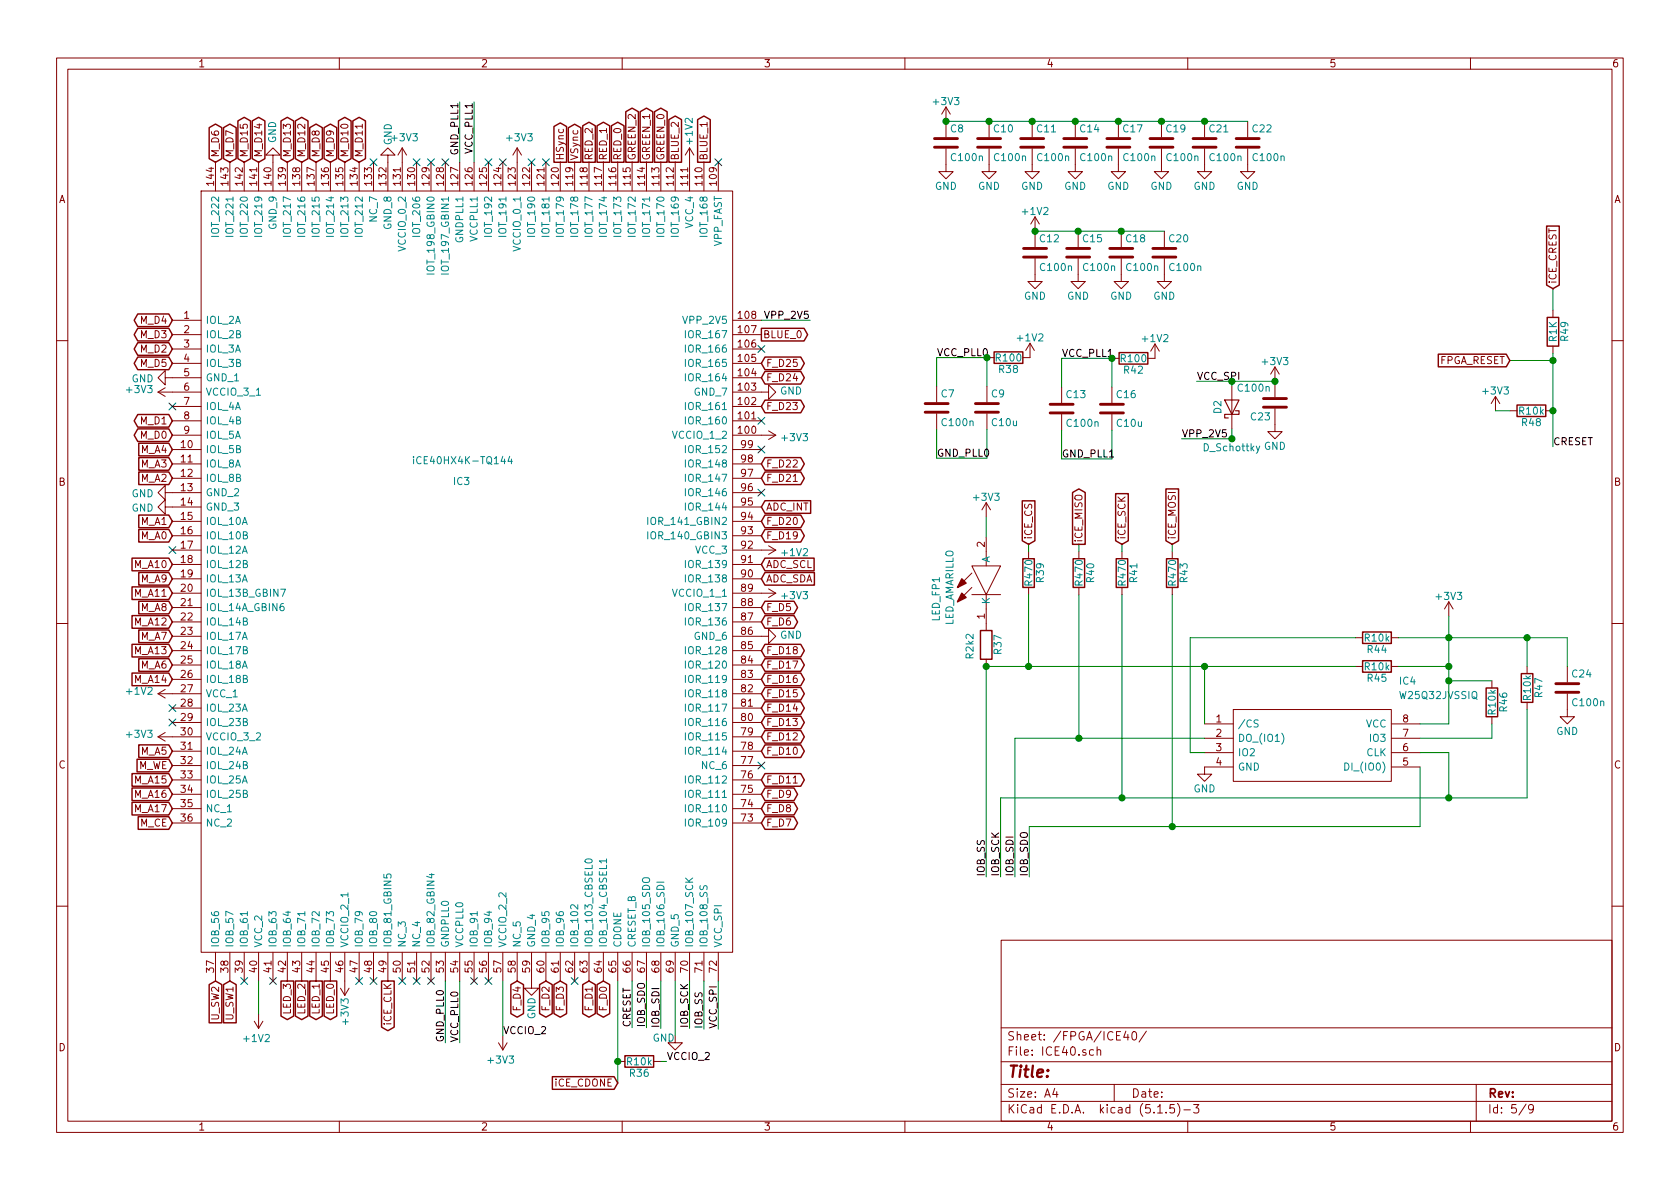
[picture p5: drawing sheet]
<svg xmlns="http://www.w3.org/2000/svg" width="297mm" height="210mm" viewBox="0 0 297 210" stroke-linecap="round" stroke-linejoin="round" font-family="sans-serif">
<g fill="none" stroke="#840000" stroke-width=".18">
<path d="M10 10.3h277v189.9h-277zM12 12.2h273v186.1h-273zM60 10.3v1.9M110 10.3v1.9M160 10.3v1.9M167.3 18.9v5.4M167.3 18.9l-.8 1.3M167.3 18.9l.7 1.3M210 10.3v1.9M260 10.3v1.9M35.6 33.8h93.9v134.6h-93.9zM38.1 28.7v5.1"/>
<path d="M40.6 28.7v5.1M43.2 28.7v5.1M45.7 28.7v5.1M48.3 27.4h1.2l-1.2-1.2-1.3 1.2h1.3v6.4M50.8 28.7v5.1M53.3 28.7v5.1M55.9 28.7v5.1M58.4 28.7v5.1M61 28.7v5.1M63.5 28.7v5.1M66 28.7v5.1M68.6 27.4h1.2l-1.2-1.2-1.3 1.2h1.3v6.4"/>
<path d="M71.1 26.2v7.6M71.1 26.2l-.7 1.2M71.1 26.2l.8 1.2M73.7 28.7v5.1M76.2 28.7v5.1M78.7 28.7v5.1M81.3 28.7v5.1M83.8 28.7v5.1M86.4 28.7v5.1M88.9 28.7v5.1M91.4 26.2v7.6M91.4 26.2l-.7 1.2"/>
<path d="M91.4 26.2l.8 1.2M94 28.7v5.1M96.5 28.7v5.1M99.1 28.7v5.1M101.6 28.7v5.1M104.1 28.7v5.1M106.7 28.7v5.1M109.2 28.7v5.1M111.8 28.7v5.1M114.3 28.7v5.1M116.8 28.7v5.1M119.4 28.7v5.1"/>
<path d="M121.9 26.2l-.7 1.2M121.9 26.2v7.6M121.9 26.2l.8 1.2M124.5 28.7v5.1M127 28.7v5.1M167.3 26.3v4h1.2l-1.2 1.3-1.3-1.3h1.3M174.9 26.3v4h1.2l-1.2 1.3-1.3-1.3h1.3M174.9 21.5v2.8M182.5 26.3v4h1.3l-1.3 1.3-1.3-1.3h1.3M182.5 21.5v2.8M183 38.3l-.8 1.3M183 38.3v5.4"/>
<path d="M183 38.3l.8 1.3M190.1 26.3v4h1.3l-1.3 1.3-1.3-1.3h1.3M190.1 21.5v2.8M197.7 26.3v4h1.3l-1.3 1.3-1.2-1.3h1.2M197.7 21.5v2.8M205.4 26.3v4h1.2l-1.2 1.3-1.3-1.3h1.3M205.4 21.5v2.8M213 26.3v4h1.2l-1.2 1.3-1.3-1.3h1.3M213 21.5v2.8M220.6 26.3v4h1.3l-1.3 1.3-1.3-1.3h1.3M220.6 21.5v2.8M30.5 56.6h5.1"/>
<path d="M30.5 59.2h5.1M129.5 56.6h5.1M129.5 59.2h5.1M183 45.7v4.1h1.3l-1.3 1.2-1.3-1.2h1.3M190.6 45.7v4.1h1.3l-1.3 1.2-1.2-1.2h1.2M190.6 40.9v2.8M198.2 45.7v4.1h1.3l-1.3 1.2-1.2-1.2h1.2M198.2 40.9v2.8M205.9 45.7v4.1h1.2l-1.2 1.2-1.3-1.2h1.3M205.9 40.9v2.8M274.6 54.9v1.2M10 60.2h2"/>
<path d="M27.9 69.3l1.3 .8M27.9 69.3h7.7M29.2 66.8v-1.3l-1.3 1.3 1.3 1.3v-1.3h6.4M29.2 68.6l-1.3 .7M30.5 79.5h5.1M30.5 77h5.1M30.5 74.4h5.1M30.5 71.9h5.1M30.5 64.3h5.1M30.5 61.7h5.1M129.5 69.3h6.4v-1.2l1.3 1.2-1.3 1.3v-1.3M129.5 79.5h5.1"/>
<path d="M129.5 77h7.7M129.5 74.4h5.1M129.5 71.9h5.1M129.5 66.8h5.1M129.5 64.3h5.1M129.5 61.7h5.1M135.9 76.2l1.3 .8M137.2 77l-1.3 .7M165.6 68.3v2.8M165.6 73.1v2.8M174.5 68.3v2.8M174.5 73.1v2.8"/>
<path d="M174.5 63.2h1.3M182.1 60.7l-.7 1.3M182.1 60.7v2.5h-1.3M182.1 60.7l.8 1.3M187.7 68.4v2.8M187.7 73.3v2.8M196.6 68.4v2.8M196.6 73.3v2.8M196.6 63.4h1.3M204.2 60.8v2.6h-1.3M204.2 60.8l-.7 1.3M204.2 60.8l.8 1.3"/>
<path d="M217.8 68.2v7.6M225.4 72.3v4h1.3l-1.3 1.3-1.2-1.3h1.2M225.4 64.9l-.7 1.3M225.4 64.9v5.3M225.4 64.9l.8 1.3M264.4 70.1l-.7 1.3M264.4 70.1v2.5M264.4 70.1l.8 1.3M267 72.6h1.2M273.3 72.6h1.3M274.6 61.2v1.3M285 60.2h2"/>
<path d="M29.2 87.1v-1.3l-1.3 1.3 1.3 1.3v-1.3h6.4M29.2 89.7v-1.3l-1.3 1.3 1.3 1.2v-1.2h6.4M30.5 82h5.1M30.5 84.6h5.1M30.5 92.2h5.1M30.5 94.7h5.1M30.5 97.3h5.1M30.5 99.8h5.1M129.5 82h5.1M129.5 84.6h5.1M129.5 87.1h5.1M129.5 89.7h5.1"/>
<path d="M129.5 92.2h5.1M129.5 94.7h5.1M129.5 97.3h7.7M129.5 99.8h5.1M135.9 96.5l1.3 .8M137.2 97.3l-1.3 .7M174.4 88.9v2.5M174.4 95v5.1M174.4 88.9l-.8 1.3M174.4 88.9l.7 1.3M181.9 97.5v1.3M190.8 97.5v1.3"/>
<path d="M198.4 97.5v1.3M207.3 97.5v1.3M10 110.3h2M30.5 104.9h5.1M30.5 102.4h5.1M30.5 107.4h5.1M30.5 110h5.1M30.5 112.5h5.1M30.5 115.1h5.1M30.5 117.6h5.1M129.5 112.5h6.4v-1.3l1.3 1.3-1.3 1.3v-1.3M129.5 104.9h7.7"/>
<path d="M129.5 102.4h5.1M129.5 107.4h5.1M129.5 110h5.1M129.5 115.1h5.1M129.5 117.6h5.1M135.9 104.1l1.3 .8M137.2 104.9l-1.3 .8M171.8 100.1h5.1l-2.5 5.1zM171.8 105.2h5.1M171.8 103.9l-2.5 2.5M171.8 101.3l-2.5 2.6M174.4 105.2v6.3"/>
<path d="M174.4 116.6v1.3M181.9 103.9v1.3M190.8 103.9v1.3M198.4 103.9v1.3M207.3 103.9v1.3M239.6 117.9h1.3M239.6 112.8h1.3M246 117.9h1.3M246 112.8h1.3M256.2 106.4l-.8 1.3M256.2 106.4v2.6M256.2 106.4l.7 1.3"/>
<path d="M270 117.9v1.2M277.1 117.9v2.7M285 110.3h2M27.9 122.7l1.3 .7M27.9 122.7h7.7M27.9 130.3l1.3 .8M27.9 130.3h7.7M29.2 121.9l-1.3 .8M29.2 129.5l-1.3 .8M30.5 120.1h5.1M30.5 125.2h5.1M30.5 127.8h5.1"/>
<path d="M30.5 132.8h5.1M30.5 135.4h5.1M30.5 137.9h5.1M129.5 122.7h5.1M129.5 130.3h5.1M129.5 120.1h5.1M129.5 125.2h5.1M129.5 127.8h5.1M129.5 132.8h5.1M129.5 135.4h5.1M129.5 137.9h5.1M213 128h5.1"/>
<path d="M213 130.6h5.1M213 133.1h5.1M218.1 125.5h27.9v12.7h-27.9zM218.1 135.6h-5.1v1.3h1.2l-1.2 1.3-1.3-1.3h1.3M246 128h5.1M246 130.6h5.1M246 133.1h5.1M246 135.6h5.1M263.8 120.4v1.3M263.8 126.7v1.3M270 124.2v1.3M277.1 122.7v4h1.3l-1.3 1.3-1.3-1.3h1.3"/>
<path d="M30.5 140.5h5.1M30.5 143h5.1M30.5 145.5h5.1M129.5 140.5h5.1M129.5 143h5.1M129.5 145.5h5.1M10 160.2h2M38.1 168.4v5.1M40.6 168.4v5.1M43.2 168.4v5.1M45.7 168.4v5.1M45.7 179.3v2.6"/>
<path d="M48.3 168.4v5.1M50.8 168.4v5.1M53.3 168.4v5.1M55.9 168.4v5.1M58.4 168.4v5.1M60.2 174.7l.8 1.3M61 168.4v7.6M61.7 174.7l-.7 1.3M63.5 168.4v5.1M66 168.4v5.1M68.6 168.4v5.1M71.1 168.4v5.1"/>
<path d="M73.7 168.4v5.1M76.2 168.4v5.1M78.7 168.4v5.1M81.3 168.4v5.1M83.8 168.4v5.1M86.4 168.4v5.1M88.9 168.4v5.1M91.4 168.4v5.1M94 168.4v6.3h1.2l-1.2 1.3-1.3-1.3h1.3M96.5 168.4v5.1M99.1 168.4v5.1M101.6 168.4v5.1"/>
<path d="M104.1 168.4v5.1M106.7 168.4v5.1M109.2 168.4v5.1M111.8 168.4v5.1M114.3 168.4v5.1M116.8 168.4v5.1M119.4 168.4v5.1M121.9 168.4v5.1M124.5 168.4v5.1M127 168.4v5.1M177 166.3h108v32h-108zM285 160.2h2"/>
<path d="M45 180.6l.7 1.3M46.5 180.6l-.8 1.3M60 198.3v1.9M88.1 184.4l.8 1.3M88.9 183.1v2.6M89.7 184.4l-.8 1.3M109.2 187.7h1.3M110 198.3v1.9M115.6 187.7h1.2M119.4 183.1v1.3h1.2l-1.2 1.3-1.3-1.3h1.3M160 198.3v1.9M177 194.8h108"/>
<path d="M177 191.8h108M177 187.8h108M177 181.8h108M186.5 192.5l-.4 1h1M186.8 193v1M193.3 185.7l-.4-.1-.3 .3 .1 .6 .2 .1 .4-.1M194 185.7l.2-.1 .4 .1v.9M194 185.1v1.5M197 191.8v3M199.1 182.3l-.4 1.1h.9M199.4 182.9v1M200.3 182.6l.3-.2a.94 .94 0 0 1 0 1.5l-.4-.3-.1-.6z"/>
<path d="M202.7 182.3l-1.3 2M204.7 196.8h.8M206.2 196.7v.1M207.6 195.3h-.7l-.1 .7 .2-.1 .5 .1 .2 .2-.1 .5-.2 .1-.6-.1M208.2 195.1a1.71 1.71 0 0 1 0 2.3M209.3 196.3h1.2M210 198.3v1.9M211 195.3h1l-.5 .6 .4 .1v.7l-.2 .1-.7-.1M260 198.3v1.9M261 191.8v6.5M269.8 195.2l-1.2 2M271.1 196l-.3 .3-.4-.1-.1-.2v-.4l.1-.2 .4-.1 .2 .2a1.19 1.19 0 0 1-.2 1.2l-.4 .1"/>
</g>
<g fill="none" stroke="#840000" stroke-width=".25">
<path d="M110.6 19.8l1.2-.7 1.1 .7v8.9h-2.3zM113.2 19.8l1.1-.7 1.1 .7v8.9h-2.2zM115.7 19.8l1.1-.7 1.2 .7v8.9h-2.3zM37 22.6l1.1-.7 1.1 .7v5.5l-1.1 .6-1.1-.6zM39.5 22.6l1.1-.7 1.2 .7v5.5l-1.2 .6-1.1-.6zM42.1 21.4l1.1-.7 1.1 .7v6.7l-1.1 .6-1.1-.6zM44.6 21.4l1.1-.7 1.1 .7v6.7l-1.1 .6-1.1-.6zM49.7 21.4l1.1-.7 1.1 .7v6.7l-1.1 .6-1.1-.6zM52.2 21.4l1.1-.7 1.2 .7v6.7l-1.2 .6-1.1-.6zM54.8 22.6l1.1-.7 1.1 .7v5.5l-1.1 .6-1.1-.6zM57.3 22.6l1.1-.7 1.1 .7v5.5l-1.1 .6-1.1-.6zM59.8 21.4l1.2-.7 1.1 .7v6.7l-1.1 .6-1.2-.6z"/>
<path d="M62.4 21.4l1.1-.7 1.1 .7v6.7l-1.1 .6-1.1-.6zM97.9 22.4l1.2-.7 1.1 .7v6.3h-2.3zM100.5 22.6l1.1-.6 1.1 .6v6.1h-2.2zM103 22.2l1.1-.6 1.2 .6v6.5h-2.3zM105.6 22.2l1.1-.6 1.1 .6v6.5h-2.2zM108.1 22.2l1.1-.6 1.1 .6v6.5h-2.2zM118.3 21.2l1.1-.7 1.1 .7v7.5h-2.2zM123.3 21.2l1.2-.7 1.1 .7v7.5h-2.3zM273.5 40h2.2v10.4l-1.1 .6-1.1-.6zM24.4 55.5h5.4l.7 1.1-.7 1.2h-5.4l-.7-1.2zM24.4 58.1h5.4l.7 1.1-.7 1.1h-5.4l-.7-1.1zM134.6 58.1h7.6l.6 1.1-.6 1.1h-7.6z"/>
<path d="M273.6 56.1h2v5.1h-2zM24.4 60.6h5.4l.7 1.1-.7 1.1h-5.4l-.7-1.1zM24.4 73.3h5.4l.7 1.1-.7 1.1h-5.4l-.7-1.1zM24.4 75.8h5.4l.7 1.2-.7 1.1h-5.4l-.7-1.1zM24.4 63.1h5.4l.7 1.2-.7 1.1h-5.4l-.7-1.1zM24.5 78.4h5.3l.7 1.1-.7 1.1h-5.3zM135.3 63.1h6.3l.6 1.2-.6 1.1h-6.3l-.7-1.1zM135.3 70.8h6.3l.6 1.1-.6 1.1h-6.3l-.7-1.1zM135.3 65.7h6.3l.6 1.1-.6 1.1h-6.3l-.7-1.1zM175.8 62.2h5v2.1h-5zM197.9 62.4h5v2h-5zM254.3 62.6h12l.7 1.1-.7 1.2h-12z"/>
<path d="M268.2 71.6h5.1v2.1h-5.1zM23.3 98.7h6.5l.7 1.1-.7 1.1h-6.5zM24.5 91.1h5.3l.7 1.1-.7 1.1h-5.3zM24.5 83.5h5.3l.7 1.1-.7 1.1h-5.3zM24.5 80.9h5.3l.7 1.1-.7 1.2h-5.3zM24.5 93.6h5.3l.7 1.1-.7 1.2h-5.3zM135.3 83.5h6.3l.6 1.1-.6 1.1h-6.3l-.7-1.1zM135.3 80.9h6.3l.6 1.1-.6 1.2h-6.3l-.7-1.2zM135.3 93.6h6.3l.6 1.1-.6 1.2h-6.3l-.7-1.2zM135.3 91.1h6.3l.6 1.1-.6 1.1h-6.3l-.7-1.1zM135.3 88.5h8v2.3h-8l-.7-1.1zM135.3 98.7h8.6v2.2h-8.6l-.7-1.1z"/>
<path d="M180.7 88.6h2.3v7l-1.1 .7-1.2-.7zM180.8 98.8h2.1v5.1h-2.1zM189.6 87.1l1.2-.6 1.1 .6v9.2h-2.3zM189.7 98.8h2.1v5.1h-2.1zM197.3 87.3h2.2v8.3l-1.1 .7-1.1-.7zM197.4 98.8h2v5.1h-2zM206.1 86.5h2.3v9.1l-1.1 .7-1.2-.7zM206.2 98.8h2.1v5.1h-2.1zM23.3 108.9h6.5l.7 1.1-.7 1.1h-6.5zM23.3 103.8h6.5l.7 1.1-.7 1.1h-6.5zM23.3 113.9h6.5l.7 1.2-.7 1.1h-6.5zM23.3 119h6.5l.7 1.1-.7 1.2h-6.5z"/>
<path d="M24.5 111.4h5.3l.7 1.1-.7 1.1h-5.3zM24.5 101.2h5.3l.7 1.2-.7 1.1h-5.3zM24.5 116.5h5.3l.7 1.1-.7 1.1h-5.3zM24.5 106.3h5.3l.7 1.1-.7 1.2h-5.3zM135.3 106.3h5.1l.6 1.1-.6 1.2h-5.1l-.7-1.2zM135.3 108.9h5.1l.6 1.1-.6 1.1h-5.1l-.7-1.1zM135.3 113.9h6.3l.6 1.2-.6 1.1h-6.3l-.7-1.1zM135.3 116.5h6.3l.6 1.1-.6 1.1h-6.3l-.7-1.1zM135.3 119h6.3l.6 1.1-.6 1.2h-6.3l-.7-1.2zM135.3 101.2h8.7v2.3h-8.7l-.7-1.1zM173.4 111.5h2v5.1h-2zM240.9 116.8h5.1v2.1h-5.1z"/>
<path d="M240.9 111.8h5.1v2h-5.1zM269 119.1h2v5.1h-2zM23.3 136.8h6.5l.7 1.1-.7 1.1h-6.5zM23.3 139.3h6.5l.7 1.2-.7 1.1h-6.5zM24.2 134.3h5.6l.7 1.1-.7 1.1h-5.6zM24.5 131.7h5.3l.7 1.1-.7 1.2h-5.3zM135.3 129.2h6.3l.6 1.1-.6 1.1h-6.3l-.7-1.1zM135.3 121.6h6.3l.6 1.1-.6 1.1h-6.3l-.7-1.1zM135.3 124.1h6.3l.6 1.1-.6 1.1h-6.3l-.7-1.1zM135.3 126.6h6.3l.6 1.2-.6 1.1h-6.3l-.7-1.1zM135.3 131.7h6.3l.6 1.1-.6 1.2h-6.3l-.7-1.2zM135.3 136.8h6.3l.6 1.1-.6 1.1h-6.3l-.7-1.1z"/>
<path d="M135.3 139.3h5.1l.6 1.2-.6 1.1h-5.1l-.7-1.1zM262.8 121.7h2v5h-2zM23.3 141.9h6.5l.7 1.1-.7 1.1h-6.5zM24.4 144.4h5.4l.7 1.1-.7 1.2h-5.4zM135.3 141.9h5.1l.6 1.1-.6 1.1h-5.1l-.7-1.1zM135.3 144.4h5.1l.6 1.1-.6 1.2h-5.1l-.7-1.2zM37 174.1l1.1-.6 1.1 .6v6.8h-2.2zM39.5 174.1l1.1-.6 1.2 .6v6.8h-2.3zM49.7 173.5h2.2v6.2l-1.1 .6-1.1-.6zM52.2 173.5h2.3v6.2l-1.2 .6-1.1-.6zM54.8 173.5h2.2v6.2l-1.1 .6-1.1-.6zM57.3 173.5h2.2v6.2l-1.1 .6-1.1-.6z"/>
<path d="M67.5 173.5h2.2v8.1l-1.1 .7-1.1-.7zM90.3 174.1l1.1-.6 1.2 .6v5.1l-1.2 .7-1.1-.7zM95.4 174.1l1.1-.6 1.1 .6v5.1l-1.1 .7-1.1-.7zM97.9 174.1l1.2-.6 1.1 .6v5.1l-1.1 .7-1.2-.7zM103 174.1l1.1-.6 1.2 .6v5.1l-1.2 .7-1.1-.7zM105.6 174.1l1.1-.6 1.1 .6v5.1l-1.1 .7-1.1-.7zM97.7 190.4h10.9l.6 1.1-.6 1.1h-10.9zM110.5 186.7h5.1v2h-5.1z"/>
</g>
<g fill="none" stroke="#008484" stroke-width=".18">
<path d="M75.5 48.5h1.3M78 48.5h1.3M121.2 58.5v1.2M121.2 61v1.3M121.2 63.5v1.3M121.2 66.1v1.3M121.2 71.2v1.2M121.2 73.7v1.3M121.2 78.8v1.3M222.7 78.9l-.4 1.1-.2 .2M73.1 80.7v.2M73.1 81.2v.8"/>
<path d="M90.1 80.7l-.3 .9h.8M90.4 81.2v.8M114.5 91.5v1.3M114.5 94v1.3M121.2 81.3v1.3M121.2 83.9v1.2M121.2 86.4v1.3M121.2 88.9v1.3M121.2 99.1v1.3M49.6 104.2h.9l-.6 1.3M50.1 106.7l-.3 .1a.81 .81 0 0 0 0 1.2l.3-.1 .1-.4-.2-.3h-.2l-.3 .3M121.2 101.6v1.3"/>
<path d="M121.2 106.7v1.3M121.2 109.3v1.2M121.2 114.3v1.3M121.2 116.9v1.3M121.2 119.4v1.3M121.2 122v1.2M121.2 124.5v1.3M121.2 127v1.3M121.2 129.6v1.3M121.2 132.1v1.3M121.2 137.2v1.3M121.2 139.7v1.3"/>
<path d="M222.5 127.4l-.5-.1-.3 .3 .1 .3 .6 .2v.3l-.2 .2-.5-.1M226.6 129.7a1.4 1.4 0 0 1 0 1.9M237.8 134.9a.64 .64 0 0 1 .7 .7 .64 .64 0 0 1-.7 .6zM67.9 154.6v.6l.6 .1-.1-.2v-.4l.6-.1 .1 .2-.1 .5M75.9 154.7h.9M76.3 154.5v.8l-.9-.3M102.2 160v.8l-.8-.8h-.2l-.3 .2 .1 .5M103.5 152.1a.83 .83 0 0 1 1.2 .1 .69 .69 0 0 1-.6 .4 .69 .69 0 0 1-.7-.4zM107.2 152.2h-1.2l.3 .4M107.2 151.9v.7M113.8 155.3a.88 .88 0 0 1 1.1 .2l-.1 .4a.83 .83 0 0 1-1.2-.2zM116.1 156h1.3"/>
<path d="M121.2 142.3v1.3M121.2 144.8v1.3M121.2 155.3l.7 .7M122.5 155.3l-.7 .5M123.8 156.6l-.1 .5 .2 .2h.3l.3-.6 .3-.1 .2 .2v.5M43.7 161.2v.7M53.9 161.2v.7M84.4 161.2v.7"/>
</g>
<g fill="none" stroke="#840000" stroke-width=".51">
<path d="M165.2 26h4.1M165.2 24.5h4.1M172.8 26h4.1M172.8 24.5h4.1M180.5 26h4M180.5 24.5h4M188.1 26h4.1M188.1 24.5h4.1M195.7 26h4.1M195.7 24.5h4.1M203.3 26h4.1M203.3 24.5h4.1"/>
<path d="M210.9 26h4.1M210.9 24.5h4.1M218.6 26h4M218.6 24.5h4M181 45.5h4M181 43.9h4M188.6 45.5h4.1M188.6 43.9h4.1M196.2 45.5h4.1M196.2 43.9h4.1M203.8 45.5h4.1M203.8 43.9h4.1"/>
<path d="M163.6 72.9h4M163.6 71.4h4M172.5 72.9h4M172.5 71.4h4M185.7 73h4M185.7 71.5h4M194.6 73h4M194.6 71.5h4M223.4 70.5h4.1M223.4 72h4.1M275.1 122.4h4M275.1 120.9h4"/>
</g>
<path d="M216.5 70.7h2.6l-1.3 2.6zM218.4 72.6h.7v.7h-2.6v.6h.7" fill="none" stroke="#840000" stroke-width=".2"/>
<g fill="#840000" stroke="#840000" stroke-width=".25">
<path d="M170.1 104.9l.7 .8-1.5 .7z"/>
<path d="M170.1 102.4l.7 .7-1.5 .8z"/>
</g>
<g fill="none" stroke="#008400" stroke-width=".18">
<path d="M81.3 18v10.7M83.8 18v10.7M167.3 21.5h53.3M134.6 56.6h8.7M183 40.9h22.9M274.6 51v3.9M165.6 68.3v-5.1h8.9v5.1M165.6 75.9v5.1h8.9v-5.1M187.7 68.4v-5h8.9v5M187.7 76.1v5h8.9v-5M208.9 77.6h9v.1M211.6 67.4h13.8"/>
<path d="M217.8 67.4v.8M217.8 75.8v1.8M264.4 72.6h2.6M267 63.7h7.6M274.6 62.5v16.5M174.4 91.4v3.6M181.9 96.3v1.2M190.8 96.3v1.2M198.4 96.3v1.2M207.3 96.3v1.2M181.9 105.2v12.7M190.8 105.2v25.4"/>
<path d="M198.4 105.2v35.9M207.3 105.2v41M213 117.9v10.1M239.6 117.9h-65.2v37.2M239.6 112.8h-29.2v20.3h2.6M247.3 117.9h8.9M247.3 112.8h29.8v5.1M256.2 109v19h-5.1M270 112.8v5.1M213 130.6h-33.5v24.5M251.1 135.6v10.6h-69.1v8.9M251.1 133.1h5.1v8"/>
<path d="M256.2 120.4h7.6M263.8 128v2.6h-12.7M270 125.5v15.6h-93.1v14M45.7 173.5v5.8M78.7 173.5v10.9M81.3 173.5v10.9M88.9 173.5v9.6M109.2 173.5v18M111.8 173.5v8.2M114.3 173.5v8.2M116.8 173.5v8.4M119.4 173.5v9.6"/>
<path d="M121.9 173.5v8.4M124.5 173.5v8.5M127 173.5v8.5M116.8 187.7h1.1"/>
</g>
<g fill="#008400" stroke="#008400" stroke-width=".25">
<circle cx="190.8" cy="130.6" r=".51"/>
<circle cx="274.6" cy="63.7" r=".51"/>
<circle cx="181.9" cy="117.9" r=".51"/>
<circle cx="198.4" cy="141.1" r=".51"/>
<circle cx="207.3" cy="146.2" r=".51"/>
<circle cx="270" cy="112.8" r=".51"/>
<circle cx="256.2" cy="141.1" r=".51"/>
<circle cx="256.2" cy="120.4" r=".51"/>
<circle cx="174.4" cy="117.9" r=".51"/>
<circle cx="217.8" cy="77.6" r=".51"/>
<circle cx="196.6" cy="63.4" r=".51"/>
<circle cx="225.4" cy="67.4" r=".51"/>
<circle cx="109.2" cy="187.7" r=".51"/>
<circle cx="274.6" cy="72.6" r=".51"/>
<circle cx="198.2" cy="40.9" r=".51"/>
<circle cx="190.6" cy="40.9" r=".51"/>
<circle cx="183" cy="40.9" r=".51"/>
<circle cx="213" cy="21.5" r=".51"/>
<circle cx="205.4" cy="21.5" r=".51"/>
<circle cx="197.7" cy="21.5" r=".51"/>
<circle cx="190.1" cy="21.5" r=".51"/>
<circle cx="182.5" cy="21.5" r=".51"/>
<circle cx="174.9" cy="21.5" r=".51"/>
<circle cx="167.3" cy="21.5" r=".51"/>
<circle cx="213" cy="117.9" r=".51"/>
<circle cx="256.2" cy="112.8" r=".51"/>
<circle cx="256.2" cy="117.9" r=".51"/>
</g>
<g fill="none" stroke="#000084" stroke-width=".18">
<path d="M65.4 28.1l1.2 1.2M66.6 28.1l-1.2 1.2M73.1 28.1l1.2 1.2M74.3 28.1l-1.2 1.2M75.6 28.1l1.2 1.2M76.8 28.1l-1.2 1.2M78.1 28.1l1.2 1.2M79.3 28.1l-1.2 1.2M85.8 28.1l1.2 1.2M87 28.1l-1.2 1.2M88.3 28.1l1.2 1.2M89.5 28.1l-1.2 1.2"/>
<path d="M93.4 28.1l1.2 1.2M94.6 28.1l-1.2 1.2M95.9 28.1l1.2 1.2M97.1 28.1l-1.2 1.2M126.4 28.1l1.2 1.2M127.6 28.1l-1.2 1.2M29.9 71.3l1.2 1.2M31.1 71.3l-1.2 1.2M134 61.1l1.2 1.2M134 73.8l1.2 1.2M134 78.9l1.2 1.2M135.2 61.1l-1.2 1.2"/>
<path d="M135.2 73.8l-1.2 1.2M135.2 78.9l-1.2 1.2M29.9 96.7l1.2 1.2M31.1 96.7l-1.2 1.2M134 86.5l1.2 1.2M135.2 86.5l-1.2 1.2M29.9 127.1l1.2 1.3M29.9 124.6l1.2 1.2M31.1 127.1l-1.2 1.3M31.1 124.6l-1.2 1.2M134 134.8l1.2 1.2M135.2 134.8l-1.2 1.2"/>
<path d="M42.6 172.9l1.2 1.2M43.8 172.9l-1.2 1.2M47.7 172.9l1.2 1.2M48.9 172.9l-1.2 1.2M62.9 172.9l1.2 1.2M64.1 172.9l-1.2 1.2M65.4 172.9l1.2 1.2M66.6 172.9l-1.2 1.2M70.5 172.9l1.2 1.2M71.7 172.9l-1.2 1.2M73.1 172.9l1.2 1.2M74.3 172.9l-1.2 1.2"/>
<path d="M75.6 172.9l1.2 1.2M76.8 172.9l-1.2 1.2M83.2 172.9l1.2 1.2M84.4 172.9l-1.2 1.2M85.8 172.9l1.2 1.2M87 172.9l-1.2 1.2M101 172.9l1.2 1.2M102.2 172.9l-1.2 1.2"/>
</g>
<text font-size="2.8" fill="#840000" x="178" y="190.5">Title:</text>
<g font-size="2.1" fill="#840000">
<text x="178" y="184">Sheet: /FPGA/ICE40/</text>
<text x="178" y="186.7">File: ICE40.sch</text>
<text x="178" y="196.9">KiCad E.D.A. kicad (5.1.5)-3</text>
<text x="178" y="194.1">Size: A4</text>
<text x="200" y="194.1">Date:</text>
<text x="263" y="194.1">Rev:</text>
<text x="263" y="196.9">Id: 5/9</text>
</g>
<g font-size="1.8" fill="#840000">
<text x="35" y="11.9">1</text>
<text x="85" y="11.9">2</text>
<text x="135" y="11.9">3</text>
<text x="185" y="11.9">4</text>
<text x="235" y="11.9">5</text>
<text x="285" y="11.9">6</text>
<text x="38.7" y="27.9" transform="rotate(-90 38.7 27.9)">M_D6</text>
<text x="41.3" y="27.9" transform="rotate(-90 41.3 27.9)">M_D7</text>
<text x="43.8" y="27.9" transform="rotate(-90 43.8 27.9)">M_D15</text>
<text x="46.4" y="27.9" transform="rotate(-90 46.4 27.9)">M_D14</text>
<text x="51.4" y="27.9" transform="rotate(-90 51.4 27.9)">M_D13</text>
<text x="54" y="27.9" transform="rotate(-90 54 27.9)">M_D12</text>
<text x="56.5" y="27.9" transform="rotate(-90 56.5 27.9)">M_D8</text>
<text x="59.1" y="27.9" transform="rotate(-90 59.1 27.9)">M_D9</text>
<text x="61.6" y="27.9" transform="rotate(-90 61.6 27.9)">M_D10</text>
<text x="64.1" y="27.9" transform="rotate(-90 64.1 27.9)">M_D11</text>
<text x="99.7" y="28.4" transform="rotate(-90 99.7 28.4)">HSync</text>
<text x="102.2" y="28.4" transform="rotate(-90 102.2 28.4)">VSync</text>
<text x="104.8" y="28.4" transform="rotate(-90 104.8 28.4)">RED_2</text>
<text x="107.3" y="28.4" transform="rotate(-90 107.3 28.4)">RED_1</text>
<text x="109.9" y="28.4" transform="rotate(-90 109.9 28.4)">RED_0</text>
<text x="112.4" y="28.4" transform="rotate(-90 112.4 28.4)">GREEN_2</text>
<text x="114.9" y="28.4" transform="rotate(-90 114.9 28.4)">GREEN_1</text>
<text x="117.5" y="28.4" transform="rotate(-90 117.5 28.4)">GREEN_0</text>
<text x="120" y="28.4" transform="rotate(-90 120 28.4)">BLUE_2</text>
<text x="125.1" y="28.4" transform="rotate(-90 125.1 28.4)">BLUE_1</text>
<text x="10.4" y="35.9">A</text>
<text x="37.8" y="32.7" transform="rotate(-90 37.8 32.7)">144</text>
<text x="40.4" y="32.7" transform="rotate(-90 40.4 32.7)">143</text>
<text x="42.9" y="32.7" transform="rotate(-90 42.9 32.7)">142</text>
<text x="45.5" y="32.7" transform="rotate(-90 45.5 32.7)">141</text>
<text x="48" y="32.7" transform="rotate(-90 48 32.7)">140</text>
<text x="50.5" y="32.7" transform="rotate(-90 50.5 32.7)">139</text>
<text x="53.1" y="32.7" transform="rotate(-90 53.1 32.7)">138</text>
<text x="55.6" y="32.7" transform="rotate(-90 55.6 32.7)">137</text>
<text x="58.2" y="32.7" transform="rotate(-90 58.2 32.7)">136</text>
<text x="60.7" y="32.7" transform="rotate(-90 60.7 32.7)">135</text>
<text x="63.2" y="32.7" transform="rotate(-90 63.2 32.7)">134</text>
<text x="65.8" y="32.7" transform="rotate(-90 65.8 32.7)">133</text>
<text x="68.3" y="32.7" transform="rotate(-90 68.3 32.7)">132</text>
<text x="70.9" y="32.7" transform="rotate(-90 70.9 32.7)">131</text>
<text x="73.4" y="32.7" transform="rotate(-90 73.4 32.7)">130</text>
<text x="75.9" y="32.7" transform="rotate(-90 75.9 32.7)">129</text>
<text x="78.5" y="32.7" transform="rotate(-90 78.5 32.7)">128</text>
<text x="81" y="32.7" transform="rotate(-90 81 32.7)">127</text>
<text x="83.6" y="32.7" transform="rotate(-90 83.6 32.7)">126</text>
<text x="86.1" y="32.7" transform="rotate(-90 86.1 32.7)">125</text>
<text x="88.6" y="32.7" transform="rotate(-90 88.6 32.7)">124</text>
<text x="91.2" y="32.7" transform="rotate(-90 91.2 32.7)">123</text>
<text x="93.7" y="32.7" transform="rotate(-90 93.7 32.7)">122</text>
<text x="96.3" y="32.7" transform="rotate(-90 96.3 32.7)">121</text>
<text x="98.8" y="32.7" transform="rotate(-90 98.8 32.7)">120</text>
<text x="101.3" y="32.7" transform="rotate(-90 101.3 32.7)">119</text>
<text x="103.9" y="32.7" transform="rotate(-90 103.9 32.7)">118</text>
<text x="106.4" y="32.7" transform="rotate(-90 106.4 32.7)">117</text>
<text x="109" y="32.7" transform="rotate(-90 109 32.7)">116</text>
<text x="111.5" y="32.7" transform="rotate(-90 111.5 32.7)">115</text>
<text x="114" y="32.7" transform="rotate(-90 114 32.7)">114</text>
<text x="116.6" y="32.7" transform="rotate(-90 116.6 32.7)">113</text>
<text x="119.1" y="32.7" transform="rotate(-90 119.1 32.7)">112</text>
<text x="121.7" y="32.7" transform="rotate(-90 121.7 32.7)">111</text>
<text x="124.2" y="32.7" transform="rotate(-90 124.2 32.7)">110</text>
<text x="126.7" y="32.7" transform="rotate(-90 126.7 32.7)">109</text>
<text x="285.4" y="35.9">A</text>
<text x="275.2" y="50.3" transform="rotate(-90 275.2 50.3)">iCE_CREST</text>
<text x="25" y="57.3">M_D4</text>
<text x="25" y="59.8">M_D3</text>
<text x="32.5" y="56.4">1</text>
<text x="32.5" y="58.9">2</text>
<text x="130.6" y="58.9">107</text>
<text x="130.6" y="56.4">108</text>
<text x="134.9" y="59.8">BLUE_0</text>
<text x="25" y="62.4">M_D2</text>
<text x="25" y="64.9">M_D5</text>
<text x="32.5" y="61.5">3</text>
<text x="32.5" y="64">4</text>
<text x="130.6" y="64">105</text>
<text x="130.6" y="61.5">106</text>
<text x="135.4" y="64.9">F_D25</text>
<text x="254.4" y="64.4">FPGA_RESET</text>
<text x="32.5" y="66.5">5</text>
<text x="32.5" y="69.1">6</text>
<text x="32.5" y="71.6">7</text>
<text x="130.6" y="71.6">102</text>
<text x="130.6" y="69.1">103</text>
<text x="130.6" y="66.5">104</text>
<text x="135.4" y="67.4">F_D24</text>
<text x="25" y="75.1">M_D1</text>
<text x="25" y="77.6">M_D0</text>
<text x="32.5" y="74.2">8</text>
<text x="32.5" y="76.7">9</text>
<text x="130.6" y="76.7">100</text>
<text x="130.6" y="74.2">101</text>
<text x="135.4" y="72.5">F_D23</text>
<text x="25" y="82.7">M_A3</text>
<text x="25" y="80.1">M_A4</text>
<text x="32.1" y="79.2">10</text>
<text x="32.1" y="81.8">11</text>
<text x="131.1" y="81.8">98</text>
<text x="131.1" y="79.2">99</text>
<text x="135.4" y="82.7">F_D22</text>
<text x="10.4" y="85.9">B</text>
<text x="25" y="85.2">M_A2</text>
<text x="32.1" y="84.3">12</text>
<text x="32.1" y="86.9">13</text>
<text x="32.1" y="89.4">14</text>
<text x="131.1" y="89.4">95</text>
<text x="131.1" y="86.9">96</text>
<text x="131.1" y="84.3">97</text>
<text x="135.4" y="85.2">F_D21</text>
<text x="285.4" y="85.9">B</text>
<text x="25" y="92.8">M_A1</text>
<text x="25" y="95.4">M_A0</text>
<text x="32.1" y="91.9">15</text>
<text x="32.1" y="94.5">16</text>
<text x="131.1" y="94.5">93</text>
<text x="131.1" y="91.9">94</text>
<text x="135.4" y="95.4">F_D19</text>
<text x="135.4" y="92.8">F_D20</text>
<text x="135.4" y="90.3">ADC_INT</text>
<text x="182.5" y="95.5" transform="rotate(-90 182.5 95.5)">iCE_CS</text>
<text x="199" y="95.5" transform="rotate(-90 199 95.5)">iCE_SCK</text>
<text x="207.9" y="95.5" transform="rotate(-90 207.9 95.5)">iCE_MOSI</text>
<text x="24" y="100.5">M_A10</text>
<text x="32.1" y="97">17</text>
<text x="32.1" y="99.6">18</text>
<text x="131.1" y="99.6">91</text>
<text x="131.1" y="97">92</text>
<text x="135.4" y="100.5">ADC_SCL</text>
<text x="174.1" y="96.7" transform="rotate(-90 174.1 96.7)">2</text>
<text x="191.4" y="96" transform="rotate(-90 191.4 96)">iCE_MISO</text>
<text x="24" y="105.5">M_A11</text>
<text x="25" y="103">M_A9</text>
<text x="32.1" y="102.1">19</text>
<text x="32.1" y="104.6">20</text>
<text x="32.1" y="107.2">21</text>
<text x="131.1" y="107.2">88</text>
<text x="131.1" y="104.6">89</text>
<text x="131.1" y="102.1">90</text>
<text x="135.4" y="103">ADC_SDA</text>
<text x="24" y="110.6">M_A12</text>
<text x="25" y="113.2">M_A7</text>
<text x="25" y="108.1">M_A8</text>
<text x="32.1" y="109.7">22</text>
<text x="32.1" y="112.3">23</text>
<text x="131.1" y="112.3">86</text>
<text x="131.1" y="109.7">87</text>
<text x="135.4" y="108.1">F_D5</text>
<text x="135.4" y="110.6">F_D6</text>
<text x="174.1" y="109.4" transform="rotate(-90 174.1 109.4)">1</text>
<text x="24" y="115.7">M_A13</text>
<text x="25" y="118.2">M_A6</text>
<text x="32.1" y="114.8">24</text>
<text x="32.1" y="117.3">25</text>
<text x="32.1" y="119.9">26</text>
<text x="131.1" y="119.9">83</text>
<text x="131.1" y="117.3">84</text>
<text x="131.1" y="114.8">85</text>
<text x="135.4" y="115.7">F_D18</text>
<text x="135.4" y="118.2">F_D17</text>
<text x="24" y="120.8">M_A14</text>
<text x="32.1" y="122.4">27</text>
<text x="32.1" y="125">28</text>
<text x="131.1" y="125">81</text>
<text x="131.1" y="122.4">82</text>
<text x="135.4" y="120.8">F_D16</text>
<text x="135.4" y="123.3">F_D15</text>
<text x="135.4" y="125.9">F_D14</text>
<text x="32.1" y="127.5">29</text>
<text x="32.1" y="130">30</text>
<text x="131.1" y="130">79</text>
<text x="131.1" y="127.5">80</text>
<text x="135.4" y="130.9">F_D12</text>
<text x="135.4" y="128.4">F_D13</text>
<text x="215" y="127.8">1</text>
<text x="215" y="130.3">2</text>
<text x="248.1" y="130.3">7</text>
<text x="248.1" y="127.8">8</text>
<text x="10.4" y="135.9">C</text>
<text x="24.4" y="136">M_WE</text>
<text x="25" y="133.5">M_A5</text>
<text x="32.1" y="132.6">31</text>
<text x="32.1" y="135.1">32</text>
<text x="32.1" y="137.7">33</text>
<text x="131.1" y="137.7">76</text>
<text x="131.1" y="135.1">77</text>
<text x="131.1" y="132.6">78</text>
<text x="135.4" y="133.5">F_D10</text>
<text x="215" y="132.8">3</text>
<text x="215" y="135.4">4</text>
<text x="248.1" y="135.4">5</text>
<text x="248.1" y="132.8">6</text>
<text x="285.4" y="135.9">C</text>
<text x="24" y="138.6">M_A15</text>
<text x="24" y="141.1">M_A16</text>
<text x="24" y="143.6">M_A17</text>
<text x="32.1" y="140.2">34</text>
<text x="32.1" y="142.7">35</text>
<text x="131.1" y="142.7">74</text>
<text x="131.1" y="140.2">75</text>
<text x="135.4" y="138.6">F_D11</text>
<text x="135.4" y="141.1">F_D9</text>
<text x="135.4" y="143.6">F_D8</text>
<text x="24.8" y="146.2">M_CE</text>
<text x="32.1" y="145.3">36</text>
<text x="131.1" y="145.3">73</text>
<text x="135.4" y="146.2">F_D7</text>
<text x="37.8" y="171.9" transform="rotate(-90 37.8 171.9)">37</text>
<text x="40.4" y="171.9" transform="rotate(-90 40.4 171.9)">38</text>
<text x="42.9" y="171.9" transform="rotate(-90 42.9 171.9)">39</text>
<text x="45.5" y="171.9" transform="rotate(-90 45.5 171.9)">40</text>
<text x="48" y="171.9" transform="rotate(-90 48 171.9)">41</text>
<text x="50.5" y="171.9" transform="rotate(-90 50.5 171.9)">42</text>
<text x="53.1" y="171.9" transform="rotate(-90 53.1 171.9)">43</text>
<text x="55.6" y="171.9" transform="rotate(-90 55.6 171.9)">44</text>
<text x="58.2" y="171.9" transform="rotate(-90 58.2 171.9)">45</text>
<text x="60.7" y="171.9" transform="rotate(-90 60.7 171.9)">46</text>
<text x="63.2" y="171.9" transform="rotate(-90 63.2 171.9)">47</text>
<text x="65.8" y="171.9" transform="rotate(-90 65.8 171.9)">48</text>
<text x="68.3" y="171.9" transform="rotate(-90 68.3 171.9)">49</text>
<text x="70.9" y="171.9" transform="rotate(-90 70.9 171.9)">50</text>
<text x="73.4" y="171.9" transform="rotate(-90 73.4 171.9)">51</text>
<text x="75.9" y="171.9" transform="rotate(-90 75.9 171.9)">52</text>
<text x="78.5" y="171.9" transform="rotate(-90 78.5 171.9)">53</text>
<text x="81" y="171.9" transform="rotate(-90 81 171.9)">54</text>
<text x="83.6" y="171.9" transform="rotate(-90 83.6 171.9)">55</text>
<text x="86.1" y="171.9" transform="rotate(-90 86.1 171.9)">56</text>
<text x="88.6" y="171.9" transform="rotate(-90 88.6 171.9)">57</text>
<text x="91.2" y="171.9" transform="rotate(-90 91.2 171.9)">58</text>
<text x="93.7" y="171.9" transform="rotate(-90 93.7 171.9)">59</text>
<text x="96.3" y="171.9" transform="rotate(-90 96.3 171.9)">60</text>
<text x="98.8" y="171.9" transform="rotate(-90 98.8 171.9)">61</text>
<text x="101.3" y="171.9" transform="rotate(-90 101.3 171.9)">62</text>
<text x="103.9" y="171.9" transform="rotate(-90 103.9 171.9)">63</text>
<text x="106.4" y="171.9" transform="rotate(-90 106.4 171.9)">64</text>
<text x="109" y="171.9" transform="rotate(-90 109 171.9)">65</text>
<text x="111.5" y="171.9" transform="rotate(-90 111.5 171.9)">66</text>
<text x="114" y="171.9" transform="rotate(-90 114 171.9)">67</text>
<text x="116.6" y="171.9" transform="rotate(-90 116.6 171.9)">68</text>
<text x="119.1" y="171.9" transform="rotate(-90 119.1 171.9)">69</text>
<text x="121.7" y="171.9" transform="rotate(-90 121.7 171.9)">70</text>
<text x="124.2" y="171.9" transform="rotate(-90 124.2 171.9)">71</text>
<text x="126.7" y="171.9" transform="rotate(-90 126.7 171.9)">72</text>
<text x="51.4" y="179.2" transform="rotate(-90 51.4 179.2)">LED_3</text>
<text x="54" y="179.2" transform="rotate(-90 54 179.2)">LED_2</text>
<text x="56.5" y="179.2" transform="rotate(-90 56.5 179.2)">LED_1</text>
<text x="59.1" y="179.2" transform="rotate(-90 59.1 179.2)">LED_0</text>
<text x="92.1" y="178.6" transform="rotate(-90 92.1 178.6)">F_D4</text>
<text x="97.2" y="178.6" transform="rotate(-90 97.2 178.6)">F_D2</text>
<text x="99.7" y="178.6" transform="rotate(-90 99.7 178.6)">F_D3</text>
<text x="104.8" y="178.6" transform="rotate(-90 104.8 178.6)">F_D1</text>
<text x="107.3" y="178.6" transform="rotate(-90 107.3 178.6)">F_D0</text>
<text x="10.4" y="185.9">D</text>
<text x="38.7" y="180.4" transform="rotate(-90 38.7 180.4)">U_SW2</text>
<text x="41.3" y="180.4" transform="rotate(-90 41.3 180.4)">U_SW1</text>
<text x="69.2" y="181.3" transform="rotate(-90 69.2 181.3)">iCE_CLK</text>
<text x="285.4" y="185.9">D</text>
<text x="98.1" y="192.1">iCE_CDONE</text>
<text x="35" y="199.9">1</text>
<text x="85" y="199.9">2</text>
<text x="135" y="199.9">3</text>
<text x="185" y="199.9">4</text>
<text x="235" y="199.9">5</text>
<text x="285" y="199.9">6</text>
</g>
<g font-size="1.8" fill="#008484">
<text x="165.2" y="18.6">+3V3</text>
<text x="168.1" y="23.4">C8</text>
<text x="175.8" y="23.4">C10</text>
<text x="183.4" y="23.4">C11</text>
<text x="191" y="23.4">C14</text>
<text x="198.7" y="23.4">C17</text>
<text x="206.3" y="23.4">C19</text>
<text x="213.9" y="23.4">C21</text>
<text x="221.5" y="23.4">C22</text>
<text x="48.8" y="25.3" transform="rotate(-90 48.8 25.3)">GND</text>
<text x="69.3" y="25.7" transform="rotate(-90 69.3 25.7)">GND</text>
<text x="69.4" y="25">+3V3</text>
<text x="89.7" y="25">+3V3</text>
<text x="122.5" y="25.3" transform="rotate(-90 122.5 25.3)">+1V2</text>
<text x="168.4" y="28.5">C100n</text>
<text x="176" y="28.5">C100n</text>
<text x="183.6" y="28.5">C100n</text>
<text x="191.2" y="28.5">C100n</text>
<text x="198.8" y="28.5">C100n</text>
<text x="206.5" y="28.5">C100n</text>
<text x="214.1" y="28.5">C100n</text>
<text x="221.7" y="28.5">C100n</text>
<text x="165.3" y="33.6">GND</text>
<text x="172.9" y="33.6">GND</text>
<text x="180.5" y="33.6">GND</text>
<text x="188.2" y="33.6">GND</text>
<text x="195.8" y="33.6">GND</text>
<text x="203.4" y="33.6">GND</text>
<text x="211" y="33.6">GND</text>
<text x="218.6" y="33.6">GND</text>
<text x="38.7" y="41.4" transform="rotate(-90 38.7 41.4)">IOT_222</text>
<text x="41.3" y="41.4" transform="rotate(-90 41.3 41.4)">IOT_221</text>
<text x="43.8" y="41.4" transform="rotate(-90 43.8 41.4)">IOT_220</text>
<text x="46.4" y="41.4" transform="rotate(-90 46.4 41.4)">IOT_219</text>
<text x="48.9" y="40.4" transform="rotate(-90 48.9 40.4)">GND_9</text>
<text x="51.4" y="41.4" transform="rotate(-90 51.4 41.4)">IOT_217</text>
<text x="54" y="41.4" transform="rotate(-90 54 41.4)">IOT_216</text>
<text x="56.5" y="41.4" transform="rotate(-90 56.5 41.4)">IOT_215</text>
<text x="59.1" y="41.4" transform="rotate(-90 59.1 41.4)">IOT_214</text>
<text x="61.6" y="41.4" transform="rotate(-90 61.6 41.4)">IOT_213</text>
<text x="64.1" y="41.4" transform="rotate(-90 64.1 41.4)">IOT_212</text>
<text x="66.7" y="39.1" transform="rotate(-90 66.7 39.1)">NC_7</text>
<text x="69.2" y="40.4" transform="rotate(-90 69.2 40.4)">GND_8</text>
<text x="74.3" y="41.4" transform="rotate(-90 74.3 41.4)">IOT_206</text>
<text x="87" y="41.4" transform="rotate(-90 87 41.4)">IOT_192</text>
<text x="89.5" y="41.4" transform="rotate(-90 89.5 41.4)">IOT_191</text>
<text x="94.6" y="41.4" transform="rotate(-90 94.6 41.4)">IOT_190</text>
<text x="97.2" y="41.4" transform="rotate(-90 97.2 41.4)">IOT_181</text>
<text x="99.7" y="41.4" transform="rotate(-90 99.7 41.4)">IOT_179</text>
<text x="102.2" y="41.4" transform="rotate(-90 102.2 41.4)">IOT_178</text>
<text x="104.8" y="41.4" transform="rotate(-90 104.8 41.4)">IOT_177</text>
<text x="107.3" y="41.4" transform="rotate(-90 107.3 41.4)">IOT_174</text>
<text x="109.9" y="41.4" transform="rotate(-90 109.9 41.4)">IOT_173</text>
<text x="112.4" y="41.4" transform="rotate(-90 112.4 41.4)">IOT_172</text>
<text x="114.9" y="41.4" transform="rotate(-90 114.9 41.4)">IOT_171</text>
<text x="117.5" y="41.4" transform="rotate(-90 117.5 41.4)">IOT_170</text>
<text x="120" y="41.4" transform="rotate(-90 120 41.4)">IOT_169</text>
<text x="122.6" y="40.2" transform="rotate(-90 122.6 40.2)">VCC_4</text>
<text x="125.1" y="41.4" transform="rotate(-90 125.1 41.4)">IOT_168</text>
<text x="180.9" y="38">+1V2</text>
<text x="71.8" y="44.1" transform="rotate(-90 71.8 44.1)">VCCIO_0_2</text>
<text x="76.8" y="47.8" transform="rotate(-90 76.8 47.8)">IOT_198_GBIN0</text>
<text x="79.4" y="47.8" transform="rotate(-90 79.4 47.8)">IOT_197_GBIN1</text>
<text x="81.9" y="42.8" transform="rotate(-90 81.9 42.8)">GNDPLL1</text>
<text x="84.5" y="42.6" transform="rotate(-90 84.5 42.6)">VCCPLL1</text>
<text x="92.1" y="44.1" transform="rotate(-90 92.1 44.1)">VCCIO_0_1</text>
<text x="127.6" y="43.7" transform="rotate(-90 127.6 43.7)">VPP_FAST</text>
<text x="183.9" y="42.8">C12</text>
<text x="184.1" y="47.9">C100n</text>
<text x="191.5" y="42.8">C15</text>
<text x="191.7" y="47.9">C100n</text>
<text x="199.2" y="42.8">C18</text>
<text x="199.3" y="47.9">C100n</text>
<text x="206.8" y="42.8">C20</text>
<text x="207" y="47.9">C100n</text>
<text x="181.1" y="53">GND</text>
<text x="188.7" y="53">GND</text>
<text x="196.3" y="53">GND</text>
<text x="203.9" y="53">GND</text>
<text x="36.3" y="57.3">IOL_2A</text>
<text x="36.3" y="59.8">IOL_2B</text>
<text x="121.1" y="57.3">VPP_2V5</text>
<text x="121.7" y="59.8">IOR_167</text>
<text x="36.3" y="62.4">IOL_3A</text>
<text x="36.3" y="64.9">IOL_3B</text>
<text x="121.7" y="64.9">IOR_165</text>
<text x="121.7" y="62.4">IOR_166</text>
<text x="176.2" y="63.9">R100</text>
<text x="176.7" y="66">R38</text>
<text x="180" y="60.4">+1V2</text>
<text x="198.3" y="64.1">R100</text>
<text x="202.1" y="60.5">+1V2</text>
<text x="223.3" y="64.6">+3V3</text>
<text x="275.3" y="60.4" transform="rotate(-90 275.3 60.4)">R1K</text>
<text x="277.3" y="60.3" transform="rotate(-90 277.3 60.3)">R49</text>
<text x="22.5" y="69.5">+3V3</text>
<text x="23.3" y="67.6">GND</text>
<text x="36.3" y="67.4">GND_1</text>
<text x="36.3" y="70">VCCIO_3_1</text>
<text x="121.7" y="67.4">IOR_164</text>
<text x="122.9" y="70">GND_7</text>
<text x="137.9" y="69.8">GND</text>
<text x="166.4" y="70.3">C7</text>
<text x="175.3" y="70.3">C9</text>
<text x="188.6" y="70.4">C13</text>
<text x="197.5" y="70.4">C16</text>
<text x="198.8" y="66.1">R42</text>
<text x="219" y="69.3">C100n</text>
<text x="262.3" y="69.8">+3V3</text>
<text x="36.3" y="72.5">IOL_4A</text>
<text x="36.3" y="75.1">IOL_4B</text>
<text x="36.3" y="77.6">IOL_5A</text>
<text x="119.3" y="77.6">VCCIO_1_2</text>
<text x="121.7" y="75.1">IOR_160</text>
<text x="121.7" y="72.5">IOR_161</text>
<text x="166.7" y="75.4">C100n</text>
<text x="175.5" y="75.4">C10u</text>
<text x="188.8" y="75.5">C100n</text>
<text x="197.6" y="75.5">C10u</text>
<text x="216" y="73.1" transform="rotate(-90 216 73.1)">D2</text>
<text x="221.2" y="74.3">C23</text>
<text x="268.7" y="73.3">R10k</text>
<text x="269.1" y="75.4">R48</text>
<text x="36.3" y="80.1">IOL_5B</text>
<text x="36.3" y="82.7">IOL_8A</text>
<text x="74" y="82.1">iCE40HX4K-TQ144</text>
<text x="121.7" y="82.7">IOR_148</text>
<text x="121.7" y="80.1">IOR_152</text>
<text x="138.4" y="78">+3V3</text>
<text x="212.9" y="79.8">D_Schottky</text>
<text x="223.5" y="79.5">GND</text>
<text x="23.3" y="87.9">GND</text>
<text x="36.3" y="85.2">IOL_8B</text>
<text x="36.3" y="87.8">GND_2</text>
<text x="80.2" y="85.8">IC3</text>
<text x="121.7" y="87.8">IOR_146</text>
<text x="121.7" y="85.2">IOR_147</text>
<text x="172.3" y="88.6">+3V3</text>
<text x="23.3" y="90.5">GND</text>
<text x="36.3" y="90.3">GND_3</text>
<text x="36.3" y="92.8">IOL_10A</text>
<text x="36.3" y="95.4">IOL_10B</text>
<text x="115.3" y="95.4">IOR_140_GBIN3</text>
<text x="115.3" y="92.8">IOR_141_GBIN2</text>
<text x="121.7" y="90.3">IOR_144</text>
<text x="36.3" y="97.9">IOL_12A</text>
<text x="36.3" y="100.5">IOL_12B</text>
<text x="121.7" y="100.5">IOR_139</text>
<text x="123.1" y="97.9">VCC_3</text>
<text x="138.4" y="98.3">+1V2</text>
<text x="175" y="99.6" transform="rotate(-90 175 99.6)">A</text>
<text x="36.3" y="103">IOL_13A</text>
<text x="36.3" y="105.5">IOL_13B_GBIN7</text>
<text x="119.3" y="105.5">VCCIO_1_1</text>
<text x="121.7" y="103">IOR_138</text>
<text x="138.4" y="106">+3V3</text>
<text x="175" y="106.9" transform="rotate(-90 175 106.9)">K</text>
<text x="182.5" y="103.4" transform="rotate(-90 182.5 103.4)">R470</text>
<text x="184.6" y="102.9" transform="rotate(-90 184.6 102.9)">R39</text>
<text x="191.4" y="103.4" transform="rotate(-90 191.4 103.4)">R470</text>
<text x="193.5" y="102.9" transform="rotate(-90 193.5 102.9)">R40</text>
<text x="199.1" y="103.4" transform="rotate(-90 199.1 103.4)">R470</text>
<text x="201.1" y="102.9" transform="rotate(-90 201.1 102.9)">R41</text>
<text x="207.9" y="103.4" transform="rotate(-90 207.9 103.4)">R470</text>
<text x="210" y="102.9" transform="rotate(-90 210 102.9)">R43</text>
<text x="254.1" y="106.1">+3V3</text>
<text x="36.3" y="108.1">IOL_14A_GBIN6</text>
<text x="36.3" y="110.6">IOL_14B</text>
<text x="36.3" y="113.2">IOL_17A</text>
<text x="121.7" y="110.6">IOR_136</text>
<text x="121.7" y="108.1">IOR_137</text>
<text x="122.9" y="113.2">GND_6</text>
<text x="137.9" y="112.9">GND</text>
<text x="166.2" y="109.8" transform="rotate(-90 166.2 109.8)">LED_FP1</text>
<text x="168.6" y="110.8" transform="rotate(-90 168.6 110.8)">LED_AMARILLO</text>
<text x="241.4" y="113.5">R10k</text>
<text x="36.3" y="115.7">IOL_17B</text>
<text x="36.3" y="118.2">IOL_18A</text>
<text x="121.7" y="118.2">IOR_120</text>
<text x="121.7" y="115.7">IOR_128</text>
<text x="172.1" y="116.4" transform="rotate(-90 172.1 116.4)">R2k2</text>
<text x="177.1" y="115.6" transform="rotate(-90 177.1 115.6)">R37</text>
<text x="241.4" y="118.5">R10k</text>
<text x="241.8" y="115.5">R44</text>
<text x="278" y="119.8">C24</text>
<text x="22.5" y="122.9">+1V2</text>
<text x="36.3" y="120.8">IOL_18B</text>
<text x="36.3" y="123.3">VCC_1</text>
<text x="36.3" y="125.9">IOL_23A</text>
<text x="121.7" y="125.9">IOR_117</text>
<text x="121.7" y="123.3">IOR_118</text>
<text x="121.7" y="120.8">IOR_119</text>
<text x="241.8" y="120.6">R45</text>
<text x="247.5" y="121.1">IC4</text>
<text x="247.7" y="123.6">W25Q32JVSSIQ</text>
<text x="266.5" y="125.8" transform="rotate(-90 266.5 125.8)">R46</text>
<text x="270.7" y="123.8" transform="rotate(-90 270.7 123.8)">R10k</text>
<text x="272.7" y="123.3" transform="rotate(-90 272.7 123.3)">R47</text>
<text x="278.2" y="124.9">C100n</text>
<text x="22.5" y="130.5">+3V3</text>
<text x="36.3" y="128.4">IOL_23B</text>
<text x="36.3" y="130.9">VCCIO_3_2</text>
<text x="121.7" y="130.9">IOR_115</text>
<text x="121.7" y="128.4">IOR_116</text>
<text x="218.8" y="128.6">/CS</text>
<text x="218.8" y="131.2">DO_(IO1)</text>
<text x="241.5" y="128.6">VCC</text>
<text x="242.4" y="131.2">IO3</text>
<text x="264.5" y="126.3" transform="rotate(-90 264.5 126.3)">R10k</text>
<text x="275.2" y="130">GND</text>
<text x="36.3" y="133.5">IOL_24A</text>
<text x="36.3" y="136">IOL_24B</text>
<text x="121.7" y="133.5">IOR_114</text>
<text x="124.3" y="136">NC_6</text>
<text x="218.8" y="133.7">IO2</text>
<text x="218.8" y="136.3">GND</text>
<text x="238.5" y="136.3">DI_(IO0)</text>
<text x="241.6" y="133.7">CLK</text>
<text x="36.3" y="138.6">IOL_25A</text>
<text x="36.3" y="141.1">IOL_25B</text>
<text x="36.3" y="143.6">NC_1</text>
<text x="121.7" y="143.6">IOR_110</text>
<text x="121.7" y="141.1">IOR_111</text>
<text x="121.7" y="138.6">IOR_112</text>
<text x="211" y="140.1">GND</text>
<text x="36.3" y="146.2">NC_2</text>
<text x="121.7" y="146.2">IOR_109</text>
<text x="38.7" y="167.6" transform="rotate(-90 38.7 167.6)">IOB_56</text>
<text x="41.3" y="167.6" transform="rotate(-90 41.3 167.6)">IOB_57</text>
<text x="43.8" y="167.6" transform="rotate(-90 43.8 167.6)">IOB_61</text>
<text x="46.4" y="167.6" transform="rotate(-90 46.4 167.6)">VCC_2</text>
<text x="48.9" y="167.6" transform="rotate(-90 48.9 167.6)">IOB_63</text>
<text x="51.4" y="167.6" transform="rotate(-90 51.4 167.6)">IOB_64</text>
<text x="54" y="167.6" transform="rotate(-90 54 167.6)">IOB_71</text>
<text x="56.5" y="167.6" transform="rotate(-90 56.5 167.6)">IOB_72</text>
<text x="59.1" y="167.6" transform="rotate(-90 59.1 167.6)">IOB_73</text>
<text x="61.6" y="167.6" transform="rotate(-90 61.6 167.6)">VCCIO_2_1</text>
<text x="64.1" y="167.6" transform="rotate(-90 64.1 167.6)">IOB_79</text>
<text x="66.7" y="167.6" transform="rotate(-90 66.7 167.6)">IOB_80</text>
<text x="69.2" y="167.6" transform="rotate(-90 69.2 167.6)">IOB_81_GBIN5</text>
<text x="71.8" y="167.6" transform="rotate(-90 71.8 167.6)">NC_3</text>
<text x="74.3" y="167.6" transform="rotate(-90 74.3 167.6)">NC_4</text>
<text x="76.8" y="167.6" transform="rotate(-90 76.8 167.6)">IOB_82_GBIN4</text>
<text x="79.4" y="167.6" transform="rotate(-90 79.4 167.6)">GNDPLL0</text>
<text x="81.9" y="167.6" transform="rotate(-90 81.9 167.6)">VCCPLL0</text>
<text x="84.5" y="167.6" transform="rotate(-90 84.5 167.6)">IOB_91</text>
<text x="87" y="167.6" transform="rotate(-90 87 167.6)">IOB_94</text>
<text x="89.5" y="167.6" transform="rotate(-90 89.5 167.6)">VCCIO_2_2</text>
<text x="92.1" y="167.6" transform="rotate(-90 92.1 167.6)">NC_5</text>
<text x="94.6" y="167.6" transform="rotate(-90 94.6 167.6)">GND_4</text>
<text x="97.2" y="167.6" transform="rotate(-90 97.2 167.6)">IOB_95</text>
<text x="99.7" y="167.6" transform="rotate(-90 99.7 167.6)">IOB_96</text>
<text x="102.2" y="167.6" transform="rotate(-90 102.2 167.6)">IOB_102</text>
<text x="104.8" y="167.6" transform="rotate(-90 104.8 167.6)">IOB_103_CBSEL0</text>
<text x="107.3" y="167.6" transform="rotate(-90 107.3 167.6)">IOB_104_CBSEL1</text>
<text x="109.9" y="167.6" transform="rotate(-90 109.9 167.6)">CDONE</text>
<text x="112.4" y="167.6" transform="rotate(-90 112.4 167.6)">CRESET_B</text>
<text x="114.9" y="167.6" transform="rotate(-90 114.9 167.6)">IOB_105_SDO</text>
<text x="117.5" y="167.6" transform="rotate(-90 117.5 167.6)">IOB_106_SDI</text>
<text x="120" y="167.6" transform="rotate(-90 120 167.6)">GND_5</text>
<text x="122.6" y="167.6" transform="rotate(-90 122.6 167.6)">IOB_107_SCK</text>
<text x="125.1" y="167.6" transform="rotate(-90 125.1 167.6)">IOB_108_SS</text>
<text x="127.6" y="167.6" transform="rotate(-90 127.6 167.6)">VCC_SPI</text>
<text x="43.3" y="184.3">+1V2</text>
<text x="61.6" y="181" transform="rotate(-90 61.6 181)">+3V3</text>
<text x="94.7" y="180.3" transform="rotate(-90 94.7 180.3)">GND</text>
<text x="115.4" y="184.2">GND</text>
<text x="86.4" y="188.1">+3V3</text>
<text x="110.9" y="188.4">R10k</text>
<text x="111.4" y="190.4">R36</text>
</g>
<g font-size="1.8">
<text x="81" y="27.3" transform="rotate(-90 81 27.3)">GND_PLL1</text>
<text x="83.6" y="27.1" transform="rotate(-90 83.6 27.1)">VCC_PLL1</text>
<text x="135.6" y="56.4">VPP_2V5</text>
<text x="187.7" y="63.1">VCC_PLL1</text>
<text x="208.9" y="77.3">VPP_2V5</text>
<text x="165.6" y="80.8">GND_PLL0</text>
<text x="187.7" y="80.9">GND_PLL1</text>
<text x="274.6" y="78.7">CRESET</text>
<text x="174.1" y="155.1" transform="rotate(-90 174.1 155.1)">IOB_SS</text>
<text x="176.7" y="155.1" transform="rotate(-90 176.7 155.1)">IOB_SCK</text>
<text x="179.2" y="155.1" transform="rotate(-90 179.2 155.1)">IOB_SDI</text>
<text x="181.7" y="155.1" transform="rotate(-90 181.7 155.1)">IOB_SDO</text>
<text x="78.5" y="184.4" transform="rotate(-90 78.5 184.4)">GND_PLL0</text>
<text x="81" y="184.4" transform="rotate(-90 81 184.4)">VCC_PLL0</text>
<text x="88.9" y="182.9">VCCIO_2</text>
<text x="111.5" y="181.7" transform="rotate(-90 111.5 181.7)">CRESET</text>
<text x="114" y="181.7" transform="rotate(-90 114 181.7)">IOB_SDO</text>
<text x="116.6" y="181.9" transform="rotate(-90 116.6 181.9)">IOB_SDI</text>
<text x="121.7" y="181.9" transform="rotate(-90 121.7 181.9)">IOB_SCK</text>
<text x="124.2" y="182" transform="rotate(-90 124.2 182)">IOB_SS</text>
<text x="126.7" y="182" transform="rotate(-90 126.7 182)">VCC_SPI</text>
<text x="117.9" y="187.4">VCCIO_2</text>
</g>
<g font-size="1.8" fill="#008400">
<text x="165.6" y="63">VCC_PLL0</text>
<text x="211.6" y="67.2">VCC_SPI</text>
</g>
</svg>
